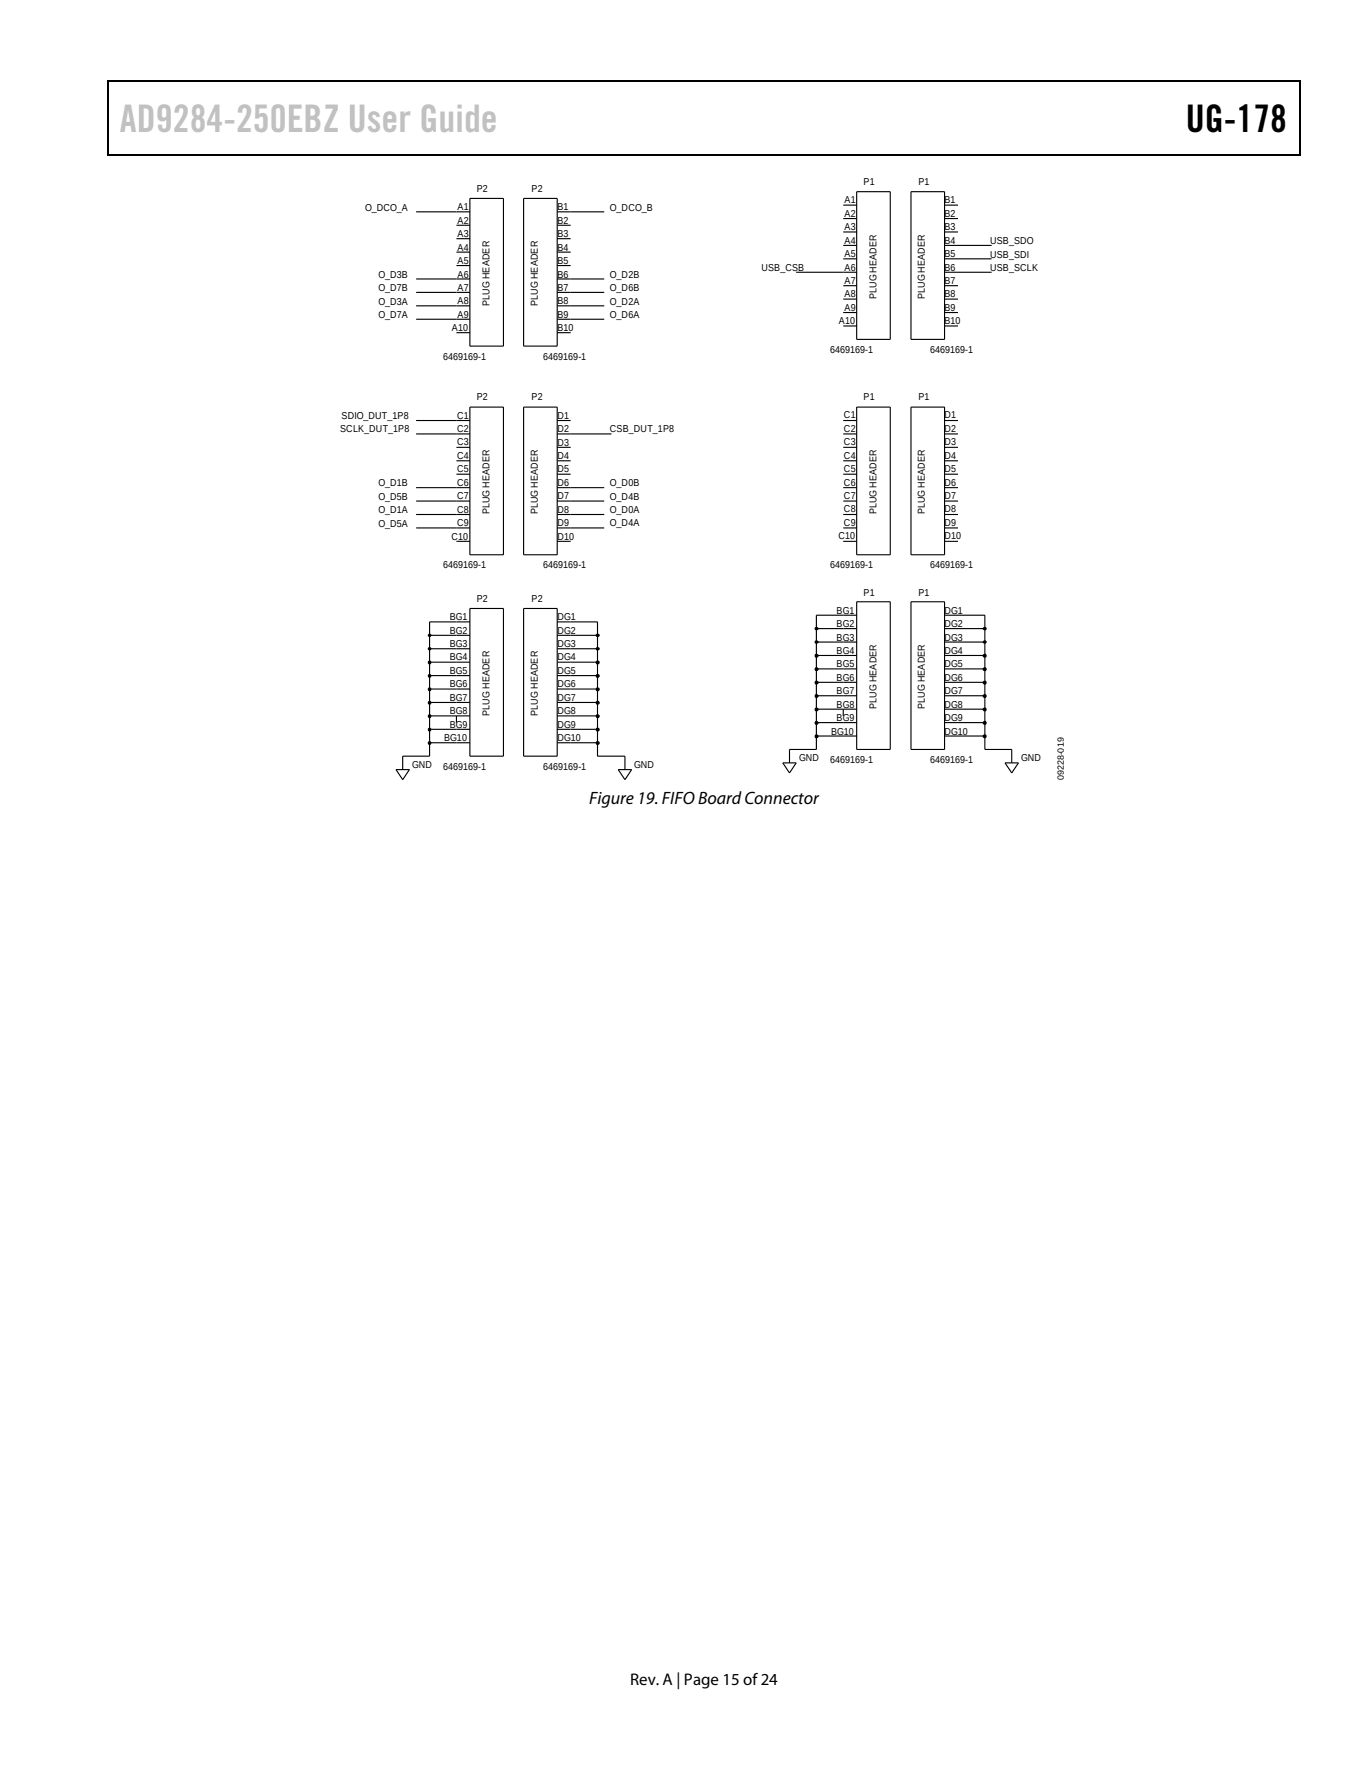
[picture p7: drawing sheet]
<svg xmlns="http://www.w3.org/2000/svg" width="216mm" height="279mm" viewBox="0 0 216 279" stroke-linecap="round" stroke-linejoin="round" font-family="sans-serif">
<path d="M16.9 12.7h.2v1h-.2zM16.9 12.7h.2v.3h-.2zM85.7 12.7h.3v.3h-.3zM205.1 12.7h.3v1h-.3zM205.1 12.7h.3v.3h-.3zM16.9 24.4h.2v.2h-.2zM85.5 24.4h.2v.2h-.2zM205.1 24.4h.3v.2h-.3z" fill="#000"/>
<path d="M17 13.7v10.7M17.1 12.8h68.6M86 12.8h119.1M205.2 13.7v10.7M17.1 24.5h188" fill="none" stroke="#000" stroke-width=".25"/>
<g fill="none" stroke="#000" stroke-width=".18">
<path d="M65.7 33.4h6.3zM72 39.8h2.2zM72 37.7h2.2zM72 35.6h2.2zM72 33.4h2.2zM74.2 31.3h5.3zM74.2 31.3v23.3zM79.5 31.3v23.3zM82.6 31.3h5.3zM82.6 31.3v23.3zM87.9 39.8h2.2zM87.9 37.7h2.2z"/>
<path d="M87.9 35.6h2.2zM87.9 33.4h2.2zM87.9 31.3v23.3zM90.1 33.4h5.3zM133.1 38.7h2.1zM133.1 36.6h2.1zM133.1 34.5h2.1zM133.1 32.4h2.1zM135.2 30.3h5.3zM135.2 30.3v23.3zM140.5 30.3v23.3zM143.8 30.3h5.3z"/>
<path d="M143.8 30.3v23.3zM149.1 38.7h2.1zM149.1 36.6h2.1zM149.1 34.5h2.1zM149.1 32.4h2.1zM149.1 30.3v23.3zM151.2 38.7h5.3zM65.7 50.4h6.3zM65.7 48.3h6.3zM65.7 46.2h6.3zM65.7 44h6.3zM72 52.5h2.2z"/>
<path d="M72 50.4h2.2zM72 48.3h2.2zM72 46.2h2.2zM72 44h2.2zM72 41.9h2.2zM74.2 54.6h5.3zM82.6 54.6h5.3zM87.9 52.5h2.2zM87.9 50.4h2.2zM87.9 48.3h2.2zM87.9 46.2h2.2zM87.9 44h2.2z"/>
<path d="M87.9 41.9h2.2zM90.1 50.4h5.3zM90.1 48.3h5.3zM90.1 46.2h5.3zM90.1 44h5.3zM125.7 43h7.4zM133.1 51.5h2.1zM133.1 49.3h2.1zM133.1 47.2h2.1zM133.1 45.1h2.1zM133.1 43h2.1zM133.1 40.9h2.1z"/>
<path d="M135.2 53.6h5.3zM143.8 53.6h5.3zM149.1 51.5h2.1zM149.1 49.3h2.1zM149.1 47.2h2.1zM149.1 45.1h2.1zM149.1 43h2.1zM149.1 40.9h2.1zM151.2 43h5.3zM151.2 40.9h5.3zM65.7 66.4h6.3zM65.7 68.5h6.3z"/>
<path d="M65.7 79.1h6.3zM65.7 77h6.3zM72 79.1h2.2zM72 77h2.2zM72 74.9h2.2zM72 72.7h2.2zM72 70.6h2.2zM72 68.5h2.2zM72 66.4h2.2zM74.2 64.3h5.3zM74.2 64.3v23.3zM79.5 64.3v23.3z"/>
<path d="M82.6 64.3h5.3zM82.6 64.3v23.3zM87.9 79.1h2.2zM87.9 77h2.2zM87.9 74.9h2.2zM87.9 72.7h2.2zM87.9 70.6h2.2zM87.9 68.5h2.2zM87.9 66.4h2.2zM87.9 64.3v23.3zM90.1 68.5h6.4zM90.1 79.1h5.3z"/>
<path d="M90.1 77h5.3zM133.1 79.1h2.1zM133.1 77h2.1zM133.1 74.9h2.1zM133.1 72.7h2.1zM133.1 70.6h2.1zM133.1 68.5h2.1zM133.1 66.4h2.1zM135.2 64.3h5.3zM135.2 64.3v23.3zM140.5 64.3v23.3zM143.8 64.3h5.3z"/>
<path d="M143.8 64.3v23.3zM149.1 79.1h2.1zM149.1 77h2.1zM149.1 74.9h2.1zM149.1 72.7h2.1zM149.1 70.6h2.1zM149.1 68.5h2.1zM149.1 66.4h2.1zM149.1 64.3v23.3zM65.7 83.3h6.3zM65.7 81.2h6.3zM67.8 98.2v2.1z"/>
<path d="M67.8 98.2h4.2zM72 98.2h2.2zM72 85.5h2.2zM72 83.3h2.2zM72 81.2h2.2zM74.2 96.1h5.3zM74.2 96.1v23.3zM74.2 87.6h5.3zM79.5 96.1v23.3zM82.6 96.1h5.3zM82.6 96.1v23.3zM82.6 87.6h5.3z"/>
<path d="M87.9 98.2h2.2zM87.9 96.1v23.3zM87.9 85.5h2.2zM87.9 83.3h2.2zM87.9 81.2h2.2zM90.1 83.3h5.3zM90.1 81.2h5.3zM90.1 98.2h4.2zM94.3 98.2v2.1zM128.8 99.2v2.1zM128.8 99.2h4.3zM128.8 97.1v2.1z"/>
<path d="M128.8 97.1h4.3zM133.1 99.2h2.1zM133.1 97.1h2.1zM133.1 85.5h2.1zM133.1 83.3h2.1zM133.1 81.2h2.1zM135.2 95h5.3zM135.2 95v23.3zM135.2 87.6h5.3zM140.5 95v23.3zM143.8 95h5.3zM143.8 95v23.3z"/>
<path d="M143.8 87.6h5.3zM149.1 99.2h2.1zM149.1 97.1h2.1zM149.1 95v23.3zM149.1 85.5h2.1zM149.1 83.3h2.1zM149.1 81.2h2.1zM151.2 99.2h4.2zM151.2 97.1h4.2zM155.4 99.2v2.1zM155.4 97.1v2.1zM63.6 119.4h4.2z"/>
<path d="M63.6 119.4v2.1zM67.8 117.2v2.2zM67.8 115.1v2.1zM67.8 117.2h4.2zM67.8 115.1h4.2zM67.8 113v2.1zM67.8 113h4.2zM67.8 110.9v2.1zM67.8 110.9h4.2zM67.8 108.8v2.1zM67.8 108.8h4.2zM67.8 106.6v2.2z"/>
<path d="M67.8 106.6h4.2zM67.8 104.5v2.1zM67.8 104.5h4.2zM67.8 102.4v2.1zM67.8 102.4h4.2zM67.8 100.3v2.1zM67.8 100.3h4.2zM72 113v1.1zM72 117.2h2.2zM72 115.1h2.2zM72 113h2.2zM72 110.9h2.2z"/>
<path d="M72 108.8h2.2zM72 106.6h2.2zM72 104.5h2.2zM72 102.4h2.2zM72 100.3h2.2zM74.2 119.4h5.3zM82.6 119.4h5.3zM87.9 117.2h2.2zM87.9 115.1h2.2zM87.9 113h2.2zM87.9 110.9h2.2zM87.9 108.8h2.2z"/>
<path d="M87.9 106.6h2.2zM87.9 104.5h2.2zM87.9 102.4h2.2zM87.9 100.3h2.2zM90.1 117.2h4.2zM90.1 115.1h4.2zM90.1 113h4.2zM90.1 110.9h4.2zM90.1 108.8h4.2zM90.1 106.6h4.2zM90.1 104.5h4.2zM90.1 102.4h4.2z"/>
<path d="M90.1 100.3h4.2zM94.3 119.4h4.3zM94.3 117.2v2.2zM94.3 115.1v2.1zM94.3 113v2.1zM94.3 110.9v2.1zM94.3 108.8v2.1zM94.3 106.6v2.2zM94.3 104.5v2.1zM94.3 102.4v2.1zM94.3 100.3v2.1zM98.6 119.4v2.1z"/>
<path d="M124.6 118.3h4.2zM124.6 118.3v2.1zM128.8 116.2v2.1zM128.8 114.1v2.1zM128.8 116.2h4.3zM128.8 114.1h4.3zM128.8 111.9v2.2zM128.8 111.9h4.3zM128.8 109.8v2.1zM128.8 109.8h4.3zM128.8 107.7v2.1zM128.8 107.7h4.3z"/>
<path d="M128.8 105.6v2.1zM128.8 103.5v2.1zM128.8 105.6h4.3zM128.8 103.5h4.3zM128.8 101.3v2.2zM128.8 101.3h4.3zM133.1 111.9v1.1zM133.1 116.2h2.1zM133.1 114.1h2.1zM133.1 111.9h2.1zM133.1 109.8h2.1zM133.1 107.7h2.1z"/>
<path d="M133.1 105.6h2.1zM133.1 103.5h2.1zM133.1 101.3h2.1zM135.2 118.3h5.3zM143.8 118.3h5.3zM149.1 116.2h2.1zM149.1 114.1h2.1zM149.1 111.9h2.1zM149.1 109.8h2.1zM149.1 107.7h2.1zM149.1 105.6h2.1zM149.1 103.5h2.1z"/>
<path d="M149.1 101.3h2.1zM151.2 116.2h4.2zM151.2 114.1h4.2zM151.2 111.9h4.2zM151.2 109.8h4.2zM151.2 107.7h4.2zM151.2 105.6h4.2zM151.2 103.5h4.2zM151.2 101.3h4.2zM155.4 118.3h4.3zM155.4 116.2v2.1zM155.4 114.1v2.1z"/>
<path d="M155.4 111.9v2.2zM155.4 109.8v2.1zM155.4 107.7v2.1zM155.4 105.6v2.1zM155.4 103.5v2.1zM155.4 101.3v2.2zM159.7 118.3v2.1zM62.5 121.5l1.1 1.6zM62.5 121.5h2.1zM64.6 121.5l-1 1.6zM97.6 121.5l1 1.6zM97.6 121.5h2.1z"/>
<path d="M99.7 121.5l-1.1 1.6zM123.5 120.4l1.1 1.6zM123.5 120.4h2.2zM125.7 120.4l-1.1 1.6zM158.6 120.4l1.1 1.6zM158.6 120.4h2.1zM160.7 120.4l-1 1.6z"/>
</g>
<g fill="#000" stroke="#000" stroke-width=".18">
<path d="M128.7 99.1h.1l.3 .1-.3 .2-.1-.1zM155.2 99.1h.4v.2l-.4 .1zM67.6 117.2l.2-.1 .2 .1v.2l-.2 .1-.2-.1zM67.6 115.1l.2-.2 .2 .2v.2l-.2 .1-.2-.1zM67.6 112.9l.2-.1 .2 .1v.3l-.2 .1-.2-.1zM67.6 110.8l.2-.1 .2 .1v.2l-.2 .2-.2-.2zM67.6 108.7l.2-.1 .2 .1v.2l-.2 .1-.2-.1zM67.6 106.6l.2-.1 .2 .1v.2l-.2 .1-.2-.1zM67.6 104.5l.2-.1 .2 .1v.2l-.2 .1-.2-.1zM67.6 102.3l.2-.1 .2 .1v.2l-.2 .1-.2-.1zM67.6 100.2l.2-.1 .2 .1v.2l-.2 .1-.2-.1zM94.1 117.2l.2-.1h.2v.3l-.2 .1-.2-.1z"/>
<path d="M94.1 115.1l.2-.2 .2 .1v.3l-.2 .1-.2-.1zM94.1 112.9l.2-.1 .2 .1v.3l-.2 .1-.2-.1zM94.1 110.8l.2-.1 .2 .1v.3l-.2 .1-.2-.2zM94.1 108.7l.2-.1 .2 .1v.3h-.2l-.2-.1zM94.1 106.6l.2-.1h.2v.3l-.2 .1-.2-.1zM94.1 104.5l.2-.1h.2v.3l-.2 .1-.2-.1zM94.1 100.2l.2-.1 .3 .2-.3 .2-.2-.1zM94.1 102.3l.2-.1 .3 .2-.3 .2-.2-.1zM128.7 116.1l.1-.1 .2 .1v.3h-.2l-.1-.1zM128.7 114l.1-.1 .2 .1v.3h-.2l-.1-.1zM128.7 111.9l.1-.1h.2v.3l-.2 .1-.1-.1zM128.7 109.8l.1-.2 .2 .1v.3l-.2 .1-.1-.1z"/>
<path d="M128.7 107.6l.1-.1 .2 .1v.3l-.2 .1-.1-.1zM128.7 105.5l.1-.1 .2 .1v.3l-.2 .1-.1-.2zM128.7 101.3l.1-.1 .3 .1-.3 .2-.1-.1zM128.7 103.4l.1-.1 .2 .1v.3h-.2l-.1-.1zM155.2 116.1l.2-.1 .2 .1v.2l-.2 .1h-.2zM155.2 114l.2-.1 .2 .1v.2l-.2 .1h-.2zM155.2 111.8h.2l.2 .1v.2l-.2 .1-.2-.1zM155.2 109.7l.2-.1 .2 .2v.2l-.2 .1-.2-.1zM155.2 107.6l.2-.1 .2 .1v.3l-.2 .1-.2-.1zM155.2 105.5l.2-.1 .2 .1v.2l-.2 .2-.2-.1zM155.2 103.4l.2-.1 .2 .1v.2l-.2 .1h-.2zM155.2 101.2l.4 .1v.1l-.4 .1z"/>
</g>
<text font-size="6" fill="#c1c1c1" x="18.9" y="20.9">AD9284-250EBZ User Guide</text>
<text font-size="6" x="187.2" y="20.9">UG-178</text>
<text font-size="2.8" x="93" y="127">Figure 19. FIFO Board Connector</text>
<text font-size="2.7" x="99.4" y="266">Rev. A | Page 15 of 24</text>
<g font-size="1.6">
<text x="136.3" y="29.2">P1</text>
<text x="145" y="29.2">P1</text>
<text x="57.6" y="33.2">O_DCO_A</text>
<text x="72.2" y="35.3">A2</text>
<text x="72.2" y="33.2">A1</text>
<text x="75.2" y="30.3">P2</text>
<text x="83.9" y="30.3">P2</text>
<text x="88" y="35.3">B2</text>
<text x="88" y="33.2">B1</text>
<text x="96.3" y="33.2">O_DCO_B</text>
<text x="133.3" y="34.2">A2</text>
<text x="133.3" y="32.1">A1</text>
<text x="149" y="34.2">B2</text>
<text x="149" y="32.1">B1</text>
<text x="72.2" y="41.7">A5</text>
<text x="72.2" y="39.6">A4</text>
<text x="72.2" y="37.4">A3</text>
<text x="88" y="41.7">B5</text>
<text x="88" y="39.6">B4</text>
<text x="88" y="37.5">B3</text>
<text x="133.3" y="40.6">A5</text>
<text x="133.3" y="38.5">A4</text>
<text x="133.3" y="36.3">A3</text>
<text x="149" y="40.6">B5</text>
<text x="149" y="38.5">B4</text>
<text x="149" y="36.3">B3</text>
<text x="156.3" y="40.7">USB_SDI</text>
<text x="156.3" y="38.5">USB_SDO</text>
<text x="59.7" y="43.9">O_D3B</text>
<text x="59.7" y="46">O_D7B</text>
<text x="72.2" y="45.9">A7</text>
<text x="72.2" y="43.8">A6</text>
<text x="88" y="45.9">B7</text>
<text x="88" y="43.8">B6</text>
<text x="96.3" y="43.9">O_D2B</text>
<text x="96.3" y="46">O_D6B</text>
<text x="120.2" y="42.8">USB_CSB</text>
<text x="133.3" y="47">A8</text>
<text x="133.3" y="44.8">A7</text>
<text x="133.3" y="42.7">A6</text>
<text x="138.3" y="47.2" transform="rotate(-90 138.3 47.2)">PLUG HEADER</text>
<text x="145.9" y="47.2" transform="rotate(-90 145.9 47.2)">PLUG HEADER</text>
<text x="149" y="46.9">B8</text>
<text x="149" y="44.8">B7</text>
<text x="149" y="42.7">B6</text>
<text x="156.3" y="42.8">USB_SCLK</text>
<text x="59.7" y="48.1">O_D3A</text>
<text x="59.7" y="50.2">O_D7A</text>
<text x="71.3" y="52.3">A10</text>
<text x="72.2" y="50.2">A9</text>
<text x="72.2" y="48">A8</text>
<text x="77.3" y="48.3" transform="rotate(-90 77.3 48.3)">PLUG HEADER</text>
<text x="84.9" y="48.3" transform="rotate(-90 84.9 48.3)">PLUG HEADER</text>
<text x="88" y="52.3">B10</text>
<text x="88" y="50.2">B9</text>
<text x="88" y="48.1">B8</text>
<text x="96.3" y="48.1">O_D2A</text>
<text x="96.3" y="50.2">O_D6A</text>
<text x="132.4" y="51.2">A10</text>
<text x="133.3" y="49.1">A9</text>
<text x="149" y="51.2">B10</text>
<text x="149" y="49.1">B9</text>
<text x="69.9" y="56.8">6469169-1</text>
<text x="85.7" y="56.8">6469169-1</text>
<text x="131" y="55.7">6469169-1</text>
<text x="146.8" y="55.7">6469169-1</text>
<text x="75.2" y="63.2">P2</text>
<text x="83.9" y="63.2">P2</text>
<text x="136.3" y="63.2">P1</text>
<text x="145" y="63.2">P1</text>
<text x="53.7" y="68.3">SCLK_DUT_1P8</text>
<text x="53.9" y="66.1">SDIO_DUT_1P8</text>
<text x="72.1" y="70.3">C3</text>
<text x="72.1" y="68.2">C2</text>
<text x="72.1" y="66.1">C1</text>
<text x="88" y="70.3">D3</text>
<text x="88" y="68.2">D2</text>
<text x="88" y="66.1">D1</text>
<text x="96.3" y="68.3">CSB_DUT_1P8</text>
<text x="133.2" y="70.3">C3</text>
<text x="133.2" y="68.2">C2</text>
<text x="133.2" y="66">C1</text>
<text x="149" y="70.3">D3</text>
<text x="149" y="68.2">D2</text>
<text x="149" y="66">D1</text>
<text x="59.7" y="76.7">O_D1B</text>
<text x="72.1" y="76.7">C6</text>
<text x="72.1" y="74.6">C5</text>
<text x="72.1" y="72.4">C4</text>
<text x="88" y="76.7">D6</text>
<text x="88" y="74.6">D5</text>
<text x="88" y="72.4">D4</text>
<text x="96.3" y="76.7">O_D0B</text>
<text x="133.2" y="76.6">C6</text>
<text x="133.2" y="74.5">C5</text>
<text x="133.2" y="72.4">C4</text>
<text x="149" y="76.6">D6</text>
<text x="149" y="74.5">D5</text>
<text x="149" y="72.4">D4</text>
<text x="59.7" y="78.9">O_D5B</text>
<text x="59.7" y="81">O_D1A</text>
<text x="59.7" y="83.1">O_D5A</text>
<text x="72.1" y="83">C9</text>
<text x="72.1" y="80.9">C8</text>
<text x="72.1" y="78.8">C7</text>
<text x="77.3" y="81.2" transform="rotate(-90 77.3 81.2)">PLUG HEADER</text>
<text x="84.9" y="81.2" transform="rotate(-90 84.9 81.2)">PLUG HEADER</text>
<text x="88" y="78.8">D7</text>
<text x="88" y="83.1">D9</text>
<text x="88" y="80.9">D8</text>
<text x="96.3" y="78.9">O_D4B</text>
<text x="96.3" y="81">O_D0A</text>
<text x="96.3" y="83.1">O_D4A</text>
<text x="133.2" y="83">C9</text>
<text x="133.2" y="80.9">C8</text>
<text x="133.2" y="78.8">C7</text>
<text x="138.3" y="81.2" transform="rotate(-90 138.3 81.2)">PLUG HEADER</text>
<text x="145.9" y="81.2" transform="rotate(-90 145.9 81.2)">PLUG HEADER</text>
<text x="149" y="83">D9</text>
<text x="149" y="80.9">D8</text>
<text x="149" y="78.8">D7</text>
<text x="69.9" y="89.7">6469169-1</text>
<text x="71.2" y="85.2">C10</text>
<text x="85.7" y="89.7">6469169-1</text>
<text x="88" y="85.2">D10</text>
<text x="131" y="89.7">6469169-1</text>
<text x="132.3" y="85.1">C10</text>
<text x="146.8" y="89.7">6469169-1</text>
<text x="149" y="85.1">D10</text>
<text x="75.2" y="95">P2</text>
<text x="83.9" y="95">P2</text>
<text x="136.3" y="94">P1</text>
<text x="145" y="94">P1</text>
<text x="71" y="100">BG2</text>
<text x="71" y="97.9">BG1</text>
<text x="88" y="100">DG2</text>
<text x="88" y="97.9">DG1</text>
<text x="132" y="101.1">BG3</text>
<text x="132" y="99">BG2</text>
<text x="132" y="96.9">BG1</text>
<text x="149" y="101.1">DG3</text>
<text x="149" y="99">DG2</text>
<text x="149" y="96.9">DG1</text>
<text x="71" y="106.4">BG5</text>
<text x="71" y="104.3">BG4</text>
<text x="71" y="102.1">BG3</text>
<text x="88" y="106.4">DG5</text>
<text x="88" y="104.3">DG4</text>
<text x="88" y="102.1">DG3</text>
<text x="132" y="107.5">BG6</text>
<text x="132" y="105.4">BG5</text>
<text x="132" y="103.2">BG4</text>
<text x="149" y="107.5">DG6</text>
<text x="149" y="105.4">DG5</text>
<text x="149" y="103.2">DG4</text>
<text x="71" y="112.7">BG8</text>
<text x="71" y="110.6">BG7</text>
<text x="71" y="108.5">BG6</text>
<text x="77.3" y="113" transform="rotate(-90 77.3 113)">PLUG HEADER</text>
<text x="84.9" y="113" transform="rotate(-90 84.9 113)">PLUG HEADER</text>
<text x="88" y="112.7">DG8</text>
<text x="88" y="110.6">DG7</text>
<text x="88" y="108.5">DG6</text>
<text x="132" y="113.8">BG9</text>
<text x="132" y="111.7">BG8</text>
<text x="132" y="109.6">BG7</text>
<text x="138.3" y="112" transform="rotate(-90 138.3 112)">PLUG HEADER</text>
<text x="145.9" y="112" transform="rotate(-90 145.9 112)">PLUG HEADER</text>
<text x="149" y="113.8">DG9</text>
<text x="149" y="111.7">DG8</text>
<text x="149" y="109.6">DG7</text>
<text x="70.1" y="117">BG10</text>
<text x="71" y="114.9">BG9</text>
<text x="88" y="117">DG10</text>
<text x="88" y="114.9">DG9</text>
<text x="131.2" y="116">BG10</text>
<text x="149" y="116">DG10</text>
<text x="65" y="121.2">GND</text>
<text x="69.9" y="121.5">6469169-1</text>
<text x="85.7" y="121.5">6469169-1</text>
<text x="100.1" y="121.2">GND</text>
<text x="126.1" y="120.1">GND</text>
<text x="131" y="120.5">6469169-1</text>
<text x="146.8" y="120.5">6469169-1</text>
<text x="161.1" y="120.1">GND</text>
</g>
<text font-size="1.4" x="167.9" y="123.2" transform="rotate(-90 167.9 123.2)">09228-019</text>
</svg>
